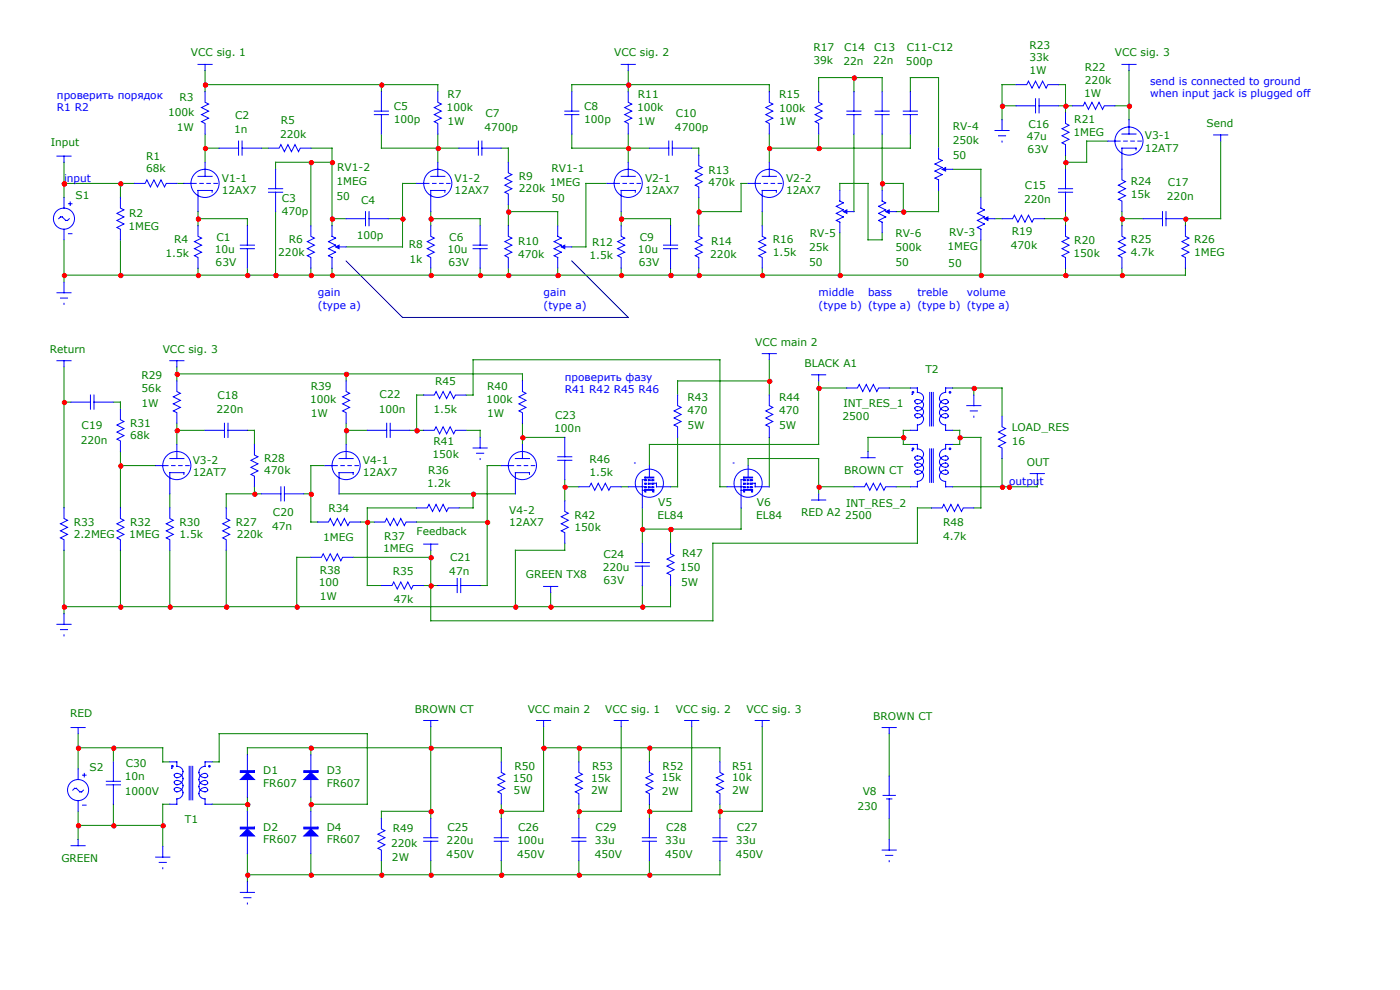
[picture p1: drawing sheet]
<svg xmlns="http://www.w3.org/2000/svg" width="420mm" height="297mm" viewBox="0 0 420 297" stroke-linecap="round" stroke-linejoin="round" font-family="sans-serif">
<path d="M103.9 78.3l16.9 16.9h67.7l-16.9-16.9" fill="none" stroke="#000080" stroke-width=".3"/>
<g fill="none" stroke="#008000" stroke-width=".3">
<path d="M61.5 21.2v6.3M61.5 25.4h69.9v2.1M114.5 25.4v2.1M171.6 27.5v-2.1h59.3v2.1M188.5 21.2v6.3M245.7 27.5v-4.2h19v4.2M256.3 23.3v4.2M273.2 27.5v-4.2h8.5v21.1M300.7 31.7h4.3M305 25.4h-4.3v10.6M317.7 25.4h2.1v8.5M317.7 31.7h4.2"/>
<path d="M334.6 31.7h4.2M338.8 21.2v14.8M19.2 48.7v10.6M19.2 55h21.2M36.1 55v4.3M53.1 55h2.1M61.5 40.2v8.5M61.5 44.4h4.3M78.5 44.4h2.1M93.3 44.4h6.3v21.2M93.3 48.7v19M99.6 48.7h-16.9v2.1"/>
<path d="M114.5 40.2v4.2h23.2M125 55h-4.2v19.1h-16.9M131.4 40.2v8.5M150.4 44.4h2.2v4.3M171.6 40.2v4.2h23.3M182.2 55h-6.4v19.1h-4.2M188.5 40.2v8.5M207.6 44.4h2.1v2.2M209.7 59.3v8.4M224.5 55h-2.1v8.5h-12.7M230.9 40.2v8.5M245.7 40.2v4.2"/>
<path d="M252 57.1v-2.1h8.5v17h4.2v-2.2M256.3 40.2v23.3M264.7 55h6.4v8.5M264.7 40.2v16.9M273.2 40.2v4.2h-42.3M281.7 57.1v6.4h-12.7M285.9 50.8h8.5v8.5M319.8 46.6v4.2M332.5 42.3h-6.4v6.4h-6.3M366.3 42.3v23.3h-10.5v2.1M19.2 72v12.7M36.1 72v10.5"/>
<path d="M59.4 65.6h14.8v2.1M59.4 63.5v4.2M82.7 63.5v19M99.6 65.6h4.3M99.6 65.6v2.1M116.6 65.6h4.2M129.3 65.6h14.8v2.1M129.3 63.5v4.2M152.6 61.4v6.3M152.6 63.5h14.8v4.2M186.4 65.6h14.8v2.1M186.4 63.5v4.2"/>
<path d="M228.8 63.5v4.2M252 69.8v12.7M294.4 72v10.5M298.6 65.6h2.1M313.4 65.6h6.4M319.8 63.5v4.2M336.7 65.6h6.4M336.7 63.5v4.2M59.4 80.4v2.1M74.2 80.4v2.1M93.3 80.4v2.1M99.6 80.4v2.1"/>
<path d="M129.3 80.4v2.1M144.1 80.4v2.1M152.6 80.4v2.1M167.4 80.4v2.1M186.4 80.4v2.1M201.2 80.4v2.1M209.7 80.4v2.1M228.8 80.4v2.1M319.8 80.4v2.1M336.7 80.4v2.1M355.8 80.4v2.1h-336.6M19.2 110.1v42.3"/>
<path d="M53.1 110.1v4.2M53.1 112.2h103.7v2.1M103.9 112.2v2.1M127.2 118.5h-2.2v10.6M139.9 118.5h2.1v-10.6h74.1v38.1h2.1M230.9 107.9v10.6M230.9 114.3h-27.5v4.2M245.7 114.3v19h-50.8v6.4M245.7 116.4h8.5M266.9 116.4h6.3M285.9 116.4h14.8v8.5M292.3 116.4v2.1"/>
<path d="M19.2 120.6h2.1M34 120.6h2.1v2.2M36.1 135.5v16.9M36.1 139.7h10.6M53.1 127v6.3M53.1 129.1h8.4M74.2 129.1h2.2v4.2M97.5 139.7h-4.2v16.9h2.1M103.9 129.1h6.3M103.9 127v6.3M122.9 129.1h4.3M139.9 129.1h4.2v2.1"/>
<path d="M150.4 139.7h-4.2v36h-2.1M156.8 127v6.3M156.8 131.2h12.7M203.4 131.2v14.8h-2.2M224.5 139.7v-2.1h21.2v10.6M230.9 131.2v14.8M271.1 131.2h-10.6v4.3M273.2 129.1h-2.1v4.2h2.1M285.9 129.1h2.1v4.2h-2.1M288 131.2h6.4v21.2h-2.1M300.7 137.6v8.4M51 148.2v4.2"/>
<path d="M76.4 146v2.2M78.5 148.2h-10.6v4.2M91.2 148.2h2.1M101.8 148.2h52.9M108.1 156.6h4.2M125 156.6h21.2M125 152.4h-14.8v23.3h4.3M142 148.2v4.2h-4.3M169.5 146h4.2M169.5 143.9v6.4M186.4 146h2.1M192.8 152.4v10.6"/>
<path d="M201.2 158.7v4.3M222.4 152.4v6.3h-29.6M245.7 146h10.6M269 146h4.2M279.6 152.4h-4.3v10.6h-61.4v23.3h-84.6v-21.2M311.3 143.9v2.1h-25.4M19.2 165.1v19M36.1 165.1v16.9M51 165.1v16.9M67.9 165.1v16.9M93.3 167.2h-4.2v14.8M106 167.2h23.3"/>
<path d="M127.2 175.7h4.2M165.3 177.8v4.2M169.5 163v2.1h-14.8v16.9M192.8 175.7v6.3M201.2 175.7v6.3h-182M129.3 218v27.5M163.1 218v25.4h-12.7M186.4 218v25.4h-12.7M207.6 218v25.4h-12.7M228.8 218v25.4h-12.7M23.4 224.4h25.4v4.2h2.2M23.4 220.1v10.6"/>
<path d="M34 224.4v4.2M63.7 228.6h2.1v-8.5h44.4v21.2h-16.9M74.2 226.5v-2.1h76.2v4.2M74.2 239.2v4.2M93.3 224.4v2.1M93.3 239.2v4.2M163.1 224.4h53v4.2M173.7 224.4v4.2M194.9 224.4v4.2M266.9 220.1v12.7M23.4 247.6h25.4M23.4 243.4v8.5"/>
<path d="M34 241.3v6.3M51 241.3h-2.2v12.7M63.7 241.3h10.5M74.2 256.1v8.5M93.3 256.1v6.4M114.5 258.2v4.3M129.3 243.4h-14.8v2.1M129.3 258.2v4.3M150.4 241.3v4.2M150.4 258.2v4.3M173.7 241.3v4.2M173.7 258.2v4.3"/>
<path d="M194.9 241.3v4.2M194.9 258.2v4.3M216.1 241.3v4.2M216.1 258.2v4.3h-65.7M266.9 245.5v6.4M74.2 262.5h76.2"/>
</g>
<g fill="none" stroke="#00f" stroke-width=".3">
<path d="M59.4 19.3h4.3M61.5 19.3v1.9M186.4 19.3h4.3M188.5 19.3v1.9M336.7 19.3h4.2M338.8 19.3v1.9M61.5 27.5v3.2l1.1 .5-2.1 1.1 2.1 1-2.1 1.1 2.1 1.1-2.1 1 1 .5v3.2M112.3 33.3h4.3M112.3 34.4h4.3M114.5 27.5v5.8M114.5 34.4v5.8M131.4 27.5v3.2l1 .5-2.1 1.1 2.1 1-2.1 1.1 2.1 1.1-2.1 1 1.1 .5v3.2"/>
<path d="M169.5 33.3h4.2M169.5 34.4h4.2M171.6 27.5v5.8M171.6 34.4v5.8M188.5 27.5v3.2l1.1 .5-2.1 1.1 2.1 1-2.1 1.1 2.1 1.1-2.1 1 1 .5v3.2M230.9 27.5v3.2l1 .5-2.1 1.1 2.1 1-2.1 1.1 2.1 1.1-2.1 1 1.1 .5v3.2M245.7 27.5v3.2l1 .5-2.1 1.1 2.1 1-2.1 1.1 2.1 1.1-2.1 1 1.1 .5v3.2M254.2 33.3h4.2M254.2 34.4h4.2M256.3 27.5v5.8M256.3 34.4v5.8M262.6 33.3h4.3"/>
<path d="M262.6 34.4h4.3M264.7 27.5v5.8M264.7 34.4v5.8M271.1 33.3h4.2M271.1 34.4h4.2M273.2 27.5v5.8M273.2 34.4v5.8M298.6 39.2h4.2M300.7 36v3.2M305 25.4h3.1l.6-1.1 1 2.2 1.1-2.2 1 2.2 1.1-2.2 1.1 2.2 .5-1.1h3.2M305 31.7h5.8M310.8 29.6v4.3"/>
<path d="M311.8 31.7h5.9M311.8 29.6v4.3M319.8 33.9v3.1l1 .6-2.1 1 2.1 1.1-2.1 1 2.1 1.1-2.1 1.1 1.1 .5v3.2M321.9 31.7h3.2l.5-1 1.1 2.1 1-2.1 1.1 2.1 1-2.1 1.1 2.1 .5-1.1h3.2M338.8 36v4.2M17.1 46.8h4.2M19.2 46.8v1.9M19.2 59.3v3.1M36.1 59.3v3.1l1.1 .6-2.1 1 2.1 1.1-2.1 1 2.1 1.1-2.1 1.1 1 .5v3.2M40.4 55h3.1l.6-1 1 2.1 1.1-2.1 1.1 2.1 1-2.1 1.1 2.1 .5-1.1h3.2M55.2 55h3.7M59.4 52.9h4.3"/>
<path d="M60 55h1M61.5 48.7v4.2M62.1 55h1M63.7 57.7v-.6h-4.3v6.4M64.2 55h1M65.8 44.4h5.8M71.6 42.3v4.3M72.7 44.4h5.8M72.7 42.3v4.3M80.6 44.4h3.2l.5-1 1.1 2.1 1-2.1 1.1 2.1 1-2.1 1.1 2.1 .5-1.1h3.2M80.6 56.6h4.2M80.6 57.7h4.2"/>
<path d="M82.7 50.8v5.8M82.7 57.7v5.8M125 55h3.7M129.3 52.9h4.2M129.8 55h1.1M131.4 48.7v4.2M131.9 55h1.1M133.5 57.7v-.6h-4.2v6.4M134 55h1.1M137.7 44.4h5.9M143.6 42.3v4.3M144.6 44.4h5.8"/>
<path d="M144.6 42.3v4.3M152.6 48.7v3.2l1 .5-2.1 1 2.1 1.1-2.1 1.1 2.1 1-2.1 1.1 1.1 .5v3.2M182.2 55h3.7M186.4 52.9h4.3M187 55h1M188.5 48.7v4.2M189.1 55h1M190.7 57.7v-.6h-4.3v6.4M191.2 55h1M194.9 44.4h5.8M200.7 42.3v4.3M201.8 44.4h5.8"/>
<path d="M201.8 42.3v4.3M209.7 46.6v3.1l1.1 .6-2.2 1 2.2 1.1-2.2 1 2.2 1.1-2.2 1.1 1.1 .5v3.2M224.5 55h3.7M228.8 52.9h4.2M229.3 55h1M230.9 48.7v4.2M231.4 55h1.1M233 57.7v-.6h-4.2v6.4M233.5 55h1.1M252 57.1v3.2l1.1 .6-2.1 1 2.1 1.1-2.1 1 2.1 1.1-2.1 1 1 .6v3.1M264.7 57.1v3.2l1.1 .6-2.1 1 2.1 1.1-2.1 1 2.1 1.1-2.1 1 1 .6v3.1M281.7 44.4v3.2l1 .6-2.1 1 2.1 1.1-2.1 1 2.1 1.1-2.1 1 1.1 .6v3.1"/>
<path d="M283.8 50.8h2.1M294.4 59.3v3.1l1 .6-2.1 1 2.1 1.1-2.1 1 2.1 1.1-2.1 1.1 1.1 .5v3.2M299.7 40.7h2.1M300.7 42.3h.1M317.7 56.6h4.2M317.7 57.7h4.2M319.8 50.8v5.8M319.8 57.7v5.8M332.5 42.3h3.7M336.7 40.2h4.2M337.2 42.3h1.1M339.4 42.3h1"/>
<path d="M340.9 45v-.6h-4.2v9.6l1.1 .5-2.2 1.1 2.2 1-2.2 1.1 2.2 1-2.2 1.1 1.1 .5v3.2M341.5 42.3h1M364.2 40.5h4.3M366.3 40.5v1.8M17.6 65.6l.5-.5h.6l1 1h.6l.5-.5M19.2 68.8v3.2M20.5 70.1h1.1M20.5 61.1h1.1M21.1 60.6v1.1M59.4 67.7v3.2l1.1 .5-2.1 1.1 2.1 1.1-2.1 1 2.1 1.1-2.1 1 1 .6v3.1M72.1 74.6h4.3M72.1 73.6h4.3"/>
<path d="M74.2 67.7v5.9M74.2 74.6v5.8M93.3 67.7v3.2l1 .5-2.1 1.1 2.1 1.1-2.1 1 2.1 1.1-2.1 1 1.1 .6v3.1M99.6 67.7v3.2l1.1 .5-2.1 1.1 2.1 1.1-2.1 1 2.1 1.1-2.1 1 1 .6v3.1M101.8 74.1h2.1M103.9 65.6h5.8M109.7 63.5v4.2M110.8 65.6h5.8M110.8 63.5v4.2M129.3 67.7v3.2l1 .5-2.1 1.1 2.1 1.1-2.1 1 2.1 1.1-2.1 1 1.1 .6v3.1M142 74.6h4.2M142 73.6h4.2"/>
<path d="M144.1 67.7v5.9M144.1 74.6v5.8M152.6 67.7v3.2l1 .5-2.1 1.1 2.1 1.1-2.1 1 2.1 1.1-2.1 1 1.1 .6v3.1M167.4 67.7v3.2l1 .5-2.1 1.1 2.1 1.1-2.1 1 2.1 1.1-2.1 1 1.1 .6v3.1M169.5 74.1h2.1M186.4 67.7v3.2l1.1 .5-2.1 1.1 2.1 1.1-2.1 1 2.1 1.1-2.1 1 1 .6v3.1M199.1 74.6h4.3M199.1 73.6h4.3M201.2 67.7v5.9M201.2 74.6v5.8M209.7 67.7v3.2l1.1 .5-2.2 1.1 2.2 1.1-2.2 1 2.2 1.1-2.2 1 1.1 .6v3.1M228.8 67.7v3.2l1 .5-2.1 1.1 2.1 1.1-2.1 1 2.1 1.1-2.1 1 1.1 .6v3.1"/>
<path d="M254.2 63.5h2.1M266.9 63.5h2.1M296.5 65.6h2.1M300.7 65.6h3.2l.5-1 1.1 2.1 1-2.1 1.1 2.1 1.1-2.1 1 2.1 .5-1.1h3.2M319.8 67.7v3.2l1 .5-2.1 1.1 2.1 1.1-2.1 1 2.1 1.1-2.1 1 1.1 .6v3.1M336.7 67.7v3.2l1.1 .5-2.2 1.1 2.2 1.1-2.2 1 2.2 1.1-2.2 1 1.1 .6v3.1M343.1 65.6h5.8M348.9 63.5v4.2M349.9 65.6h5.9M349.9 63.5v4.2M355.8 67.7v3.2l1 .5-2.1 1.1 2.1 1.1-2.1 1 2.1 1.1-2.1 1 1.1 .6v3.1M17.1 87.8h4.2"/>
<path d="M18.1 89.4h2.2M19.2 91h.1M19.2 84.7v3.1M17.1 108.2h4.2M19.2 108.2v1.9M27.1 118.5v4.3M28.2 118.5v4.3M51 108.2h4.2M53.1 114.3v3.2l1 .5-2.1 1.1 2.1 1-2.1 1.1 2.1 1-2.1 1.1 1.1 .5v3.2M53.1 108.2v1.9M103.9 114.3v3.2l1 .5-2.1 1.1 2.1 1-2.1 1.1 2.1 1-2.1 1.1 1.1 .5v3.2M127.2 118.5h3.1l.6-1 1 2.1 1.1-2.1 1 2.1 1.1-2.1 1.1 2.1 .5-1.1h3.2"/>
<path d="M156.8 114.3v3.2l1 .5-2.1 1.1 2.1 1-2.1 1.1 2.1 1-2.1 1.1 1.1 .5v3.2M203.4 118.5v3.2l1 .5-2.1 1.1 2.1 1.1-2.1 1 2.1 1.1-2.1 1 1.1 .6v3.1M228.8 106.1h4.2M230.9 118.5v3.2l1 .5-2.1 1.1 2.1 1.1-2.1 1 2.1 1.1-2.1 1 1.1 .6v3.1M230.9 106.1v1.8M243.6 112.5h4.2M245.7 112.5v1.8M254.2 116.4h3.1l.6-1 1 2.1 1.1-2.1 1 2.1 1.1-2.1 1.1 2.1 .5-1.1h3.2M273.2 116.4h2.1v1.4a1.67 1.67 0 0 1 1.8 1.9 1.67 1.67 0 0 1-2.3 1.2 .61 .61 0 0 1-.2-.7 .61 .61 0 0 1 .7-.3 1.67 1.67 0 0 1 1.8 1.9 1.67 1.67 0 0 1-2.3 1.2 .61 .61 0 0 1-.2-.7 .61 .61 0 0 1 .7-.3 1.67 1.67 0 0 1 1.8 1.9 1.67 1.67 0 0 1-2.3 1.3 .61 .61 0 0 1-.2-.8 .61 .61 0 0 1 .7-.3 1.71 1.71 0 0 1 1.9 1.7 1.71 1.71 0 0 1-1.9 1.7M273.7 118.3h.3h-.3M279 117.8v10M279.6 117.8v10"/>
<path d="M280.1 117.8v10M285.9 116.4h-2.1v1.4a1.68 1.68 0 0 0-1.8 2 1.68 1.68 0 0 0 2.5 1l.1-.2a1 1 0 0 0-.7-.8 1 1 0 0 0-1 .3 1.65 1.65 0 0 0-.7 2.3 1.65 1.65 0 0 0 2.3 .6l.1-.2a1 1 0 0 0-.7-.8 1 1 0 0 0-1 .2 1.65 1.65 0 0 0-.7 2.3 1.65 1.65 0 0 0 2.3 .6l.1-.2a1 1 0 0 0-.7-.8 1 1 0 0 0-1 .2 1.82 1.82 0 0 0-1 1.6M292.3 118.5v3.2M21.3 120.6h5.8M28.2 120.6h5.8M36.1 122.8v3.1l1.1 .6-2.1 1 2.1 1.1-2.1 1 2.1 1.1-2.1 1.1 1 .5v3.2M46.7 139.7h3.7M51 137.6h4.2M51.5 139.7h1M53.1 133.3v4.3M53.6 139.7h1.1M55.7 139.7h1.1"/>
<path d="M61.5 129.1h5.9M67.4 127v4.2M68.4 129.1h5.8M68.4 127v4.2M76.4 133.3v3.2l1 .6-2.1 1 2.1 1.1-2.1 1 2.1 1.1-2.1 1 1.1 .6v3.1M97.5 139.7h3.7M101.8 137.6h4.2M102.3 139.7h1M103.9 133.3v4.3M104.4 139.7h1.1M106.5 139.7h1.1M110.2 129.1h5.8"/>
<path d="M116 127v4.2M117.1 129.1h5.8M117.1 127v4.2M127.2 129.1h3.1l.6-1 1 2.1 1.1-2.1 1 2.1 1.1-2.1 1.1 2.1 .5-1.1h3.2M142 134.4h4.2M143 136h2.1M144.1 137.6h.1M144.1 131.2v3.2M150.4 139.7h3.7M154.7 137.6h4.2M155.2 139.7h1.1M156.8 133.3v4.3"/>
<path d="M157.3 139.7h1.1M159.4 139.7h1.1M167.4 138.1h4.2M167.4 137.1h4.2M169.5 131.2v5.9M169.5 138.1v5.8M194.9 139.7v3.5M224.5 139.7v3.5M258.4 137.3h4.2M260.5 135.5v1.8M273.2 133.3h2.1v1.4a1.67 1.67 0 0 1 1.8 1.9 1.67 1.67 0 0 1-2.3 1.3 .61 .61 0 0 1-.2-.8 .61 .61 0 0 1 .7-.3 1.67 1.67 0 0 1 1.8 2 1.67 1.67 0 0 1-2.3 1.2 .61 .61 0 0 1-.2-.8 .61 .61 0 0 1 .7-.3 1.67 1.67 0 0 1 1.8 2 1.67 1.67 0 0 1-2.3 1.2 .61 .61 0 0 1-.2-.8 .61 .61 0 0 1 .7-.3 1.71 1.71 0 0 1 1.9 1.7 1.71 1.71 0 0 1-1.9 1.7v1.6h-2.1M273.7 135.2h.3h-.3"/>
<path d="M275.3 127.5v1.6h-2.1M279 134.7v10M279.6 134.7v10M280.1 134.7v10M281.9 125.9a1.72 1.72 0 0 0 1.9 1.6M281.9 136.5a1.52 1.52 0 0 0 1 1.4 1.52 1.52 0 0 0 1.7-.3M283.8 127.5v1.6h2.1M284.6 137.6a1 1 0 0 0-.7-.8 1 1 0 0 0-1 .2 1.65 1.65 0 0 0-.7 2.4 1.65 1.65 0 0 0 2.3 .5l.1-.2a1 1 0 0 0-.7-.8 1 1 0 0 0-1 .3 1.65 1.65 0 0 0-.7 2.3 1.65 1.65 0 0 0 2.3 .5l.1-.2a1 1 0 0 0-.7-.8 1 1 0 0 0-1 .3 1.68 1.68 0 0 0-.9 2 1.68 1.68 0 0 0 1.8 1.1v1.6h2.1M285.9 133.3h-2.1v1.4a1.82 1.82 0 0 0-1.9 1.8M290.1 121.7h4.3M291.2 123.3h2.1M292.3 124.9h.1"/>
<path d="M300.7 124.9v3.2l1.1 .5-2.1 1 2.1 1.1-2.1 1.1 2.1 1-2.1 1.1 1 .5v3.2M19.2 152.4v3.2l1.1 .5-2.2 1.1 2.2 1-2.2 1.1 2.2 1-2.2 1.1 1.1 .5v3.2M36.1 152.4v3.2l1.1 .5-2.1 1.1 2.1 1-2.1 1.1 2.1 1-2.1 1.1 1 .5v3.2M51 152.4v3.2l1 .5-2.1 1.1 2.1 1-2.1 1.1 2.1 1-2.1 1.1 1.1 .5v3.2M55.2 142.3v-.5h-4.2v6.4M67.9 152.4v3.2l1 .5-2.1 1.1 2.1 1-2.1 1.1 2.1 1-2.1 1.1 1.1 .5v3.2M78.5 148.2h5.8M84.3 146v4.3M85.4 148.2h5.8M85.4 146v4.3M95.4 156.6h3.2l.5-1 1.1 2.1 1-2.1 1.1 2.1 1-2.1 1.1 2.1 .5-1.1h3.2M106 142.3v-.5h-4.2v6.4"/>
<path d="M112.3 156.6h3.2l.5-1 1.1 2.1 1.1-2.1 1 2.1 1.1-2.1 1 2.1 .6-1.1h3.1M125 152.4h3.2l.5-1.1 1.1 2.2 1.1-2.2 1 2.2 1.1-2.2 1 2.2 .6-1.1h3.1M158.9 142.3v-.5h-4.2v6.4M169.5 150.3v3.2l1 .5-2.1 1 2.1 1.1-2.1 1.1 2.1 1-2.1 1.1 1.1 .5v3.2M173.7 146h3.2l.5-1 1.1 2.1 1-2.1 1.1 2.1 1.1-2.1 1 2.1 .5-1.1h3.2M188.5 146h5.1M192.8 147.1h.8M193.6 143.9h-.8v8.5M196.2 145h.8v1h4.2M218.2 146h5M222.4 147.1h.8M223.2 143.9h-.8v8.5"/>
<path d="M225.9 145h.7v1h4.3M243.6 150h4.2M245.7 148.2v1.8M256.3 146h3.1l.6-1 1 2.1 1.1-2.1 1.1 2.1 1-2.1 1.1 2.1 .5-1.1h3.2M279.6 152.4h3.1l.6-1.1 1 2.2 1.1-2.2 1 2.2 1.1-2.2 1.1 2.2 .5-1.1h3.2M309.2 142.1h4.2M311.3 142.1v1.8M93.3 167.2h3.2l.5-1 1.1 2.1 1-2.1 1.1 2.1 1-2.1 1.1 2.1 .5-1.1h3.2M114.5 175.7h3.1l.6-1.1 1 2.1 1.1-2.1 1 2.1 1.1-2.1 1.1 2.1 .5-1h3.2M127.2 163.3h4.2M129.3 163.3v1.8M131.4 175.7h5.8"/>
<path d="M137.2 173.6v4.2M138.3 175.7h5.8M138.3 173.6v4.2M163.1 176h4.3M165.3 176v1.8M190.7 169.9h4.2M190.7 168.8h4.2M192.8 163v5.8M192.8 169.9v5.8M201.2 163v3.2l1.1 .5-2.1 1 2.1 1.1-2.1 1.1 2.1 1-2.1 1.1 1 .5v3.2M17.1 187.3h4.2M18.1 188.9h2.2"/>
<path d="M19.2 190.5h.1M19.2 184.1v3.2M21.3 218.3h4.3M23.4 218.3v1.8M127.2 216.2h4.2M129.3 216.2v1.8M161 216.2h4.3M163.1 216.2v1.8M184.3 216.2h4.2M186.4 216.2v1.8M205.5 216.2h4.2M207.6 216.2v1.8"/>
<path d="M226.6 216.2h4.3M228.8 216.2v1.8M264.7 218.3h4.3M266.9 218.3v1.8M21.9 237.1l.5-.6h.5l1.1 1.1h.5l.5-.5M23.4 230.7v3.2M24.8 232.6h1M25.3 232.1v1M31.9 234.4h4.2M31.9 235.5h4.2M34 228.6v5.8M34 235.5v5.8"/>
<path d="M51 228.6h2.1v1.3a1.67 1.67 0 0 1 1.8 2 1.67 1.67 0 0 1-2.4 1.2 .61 .61 0 0 1-.1-.8 .61 .61 0 0 1 .7-.2 1.67 1.67 0 0 1 1.8 1.9 1.67 1.67 0 0 1-2.4 1.2 .61 .61 0 0 1-.1-.7 .61 .61 0 0 1 .7-.3 1.67 1.67 0 0 1 1.8 1.9 1.67 1.67 0 0 1-2.4 1.2 .61 .61 0 0 1-.1-.7 .61 .61 0 0 1 .7-.3 1.71 1.71 0 0 1 1.8 1.7 1.71 1.71 0 0 1-1.8 1.7v1.6h-2.1M51.5 230.5h.3h-.3M56.8 229.9v10.1M57.3 229.9v10.1M57.8 229.9v10.1M59.7 236a1.52 1.52 0 0 0 .9 1.4 1.52 1.52 0 0 0 1.7-.4M62.3 237.1a1 1 0 0 0-.7-.8 1 1 0 0 0-1 .2 1.68 1.68 0 0 0-.8 2 1.68 1.68 0 0 0 1.7 1.2v1.6h2.2M63.7 228.6h-2.2v1.3a1.68 1.68 0 0 0-1.8 2.1 1.68 1.68 0 0 0 2.6 1v-.2a1 1 0 0 0-.7-.8 1 1 0 0 0-1 .3 1.65 1.65 0 0 0-.7 2.3 1.65 1.65 0 0 0 2.4 .5v-.2a1 1 0 0 0-.7-.8 1 1 0 0 0-1 .3 1.82 1.82 0 0 0-.9 1.6M74.2 226.5v5.3M74.2 233.9v5.3M93.3 226.5v5.3M93.3 233.9v5.3"/>
<path d="M150.4 228.6v3.2l1.1 .5-2.1 1.1 2.1 1-2.1 1.1 2.1 1-2.1 1.1 1 .5v3.2M173.7 228.6v3.2l1.1 .5-2.1 1.1 2.1 1-2.1 1.1 2.1 1-2.1 1.1 1 .5v3.2M194.9 228.6v3.2l1 .5-2.1 1.1 2.1 1-2.1 1.1 2.1 1-2.1 1.1 1.1 .5v3.2M216.1 228.6v3.2l1 .5-2.1 1.1 2.1 1-2.1 1.1 2.1 1-2.1 1.1 1.1 .5v3.2M265 238.7h3.7M266.1 239.7h1.6M266.9 232.8v5.9M266.9 239.7v5.8M21.3 253.7h4.3M23.4 240.2v3.2M23.4 251.9v1.8M24.8 241.6h1"/>
<path d="M46.7 257.2h4.3M47.8 258.8h2.1M48.8 254v3.2M74.2 243.4v5.3M74.2 250.8v5.3M93.3 243.4v5.3M93.3 250.8v5.3M114.5 245.5v3.2l1 .5-2.1 1.1 2.1 1.1-2.1 1 2.1 1.1-2.1 1 1.1 .6v3.1M127.2 251.4h4.2M127.2 252.4h4.2M129.3 245.5v5.9M129.3 252.4v5.8"/>
<path d="M148.3 251.4h4.3M148.3 252.4h4.3M150.4 245.5v5.9M150.4 252.4v5.8M171.6 251.4h4.2M171.6 252.4h4.2M173.7 245.5v5.9M173.7 252.4v5.8M192.8 251.4h4.2M192.8 252.4h4.2M194.9 245.5v5.9M194.9 252.4v5.8"/>
<path d="M213.9 251.4h4.3M213.9 252.4h4.3M216.1 245.5v5.9M216.1 252.4v5.8M264.7 255.1h4.3M265.8 256.6h2.1M266.9 258.2h.1M266.9 251.9v3.2M48.8 260.3h.1M72.1 267.8h4.3M73.2 269.3h2.1M74.2 270.9h.1"/>
<path d="M74.2 264.6v3.2"/>
<circle cx="61.5" cy="55" r="4.2"/>
<circle cx="131.4" cy="55" r="4.2"/>
<circle cx="188.5" cy="55" r="4.2"/>
<circle cx="230.9" cy="55" r="4.2"/>
<circle cx="338.8" cy="42.3" r="4.2"/>
<circle cx="19.2" cy="65.6" r="3.2"/>
<circle cx="53.1" cy="139.7" r="4.2"/>
<circle cx="103.9" cy="139.7" r="4.2"/>
<circle cx="156.8" cy="139.7" r="4.2"/>
<circle cx="194.9" cy="145" r="4.2"/>
<circle cx="224.5" cy="145" r="4.2"/>
<circle cx="23.4" cy="237.1" r="3.2"/>
</g>
<g fill="#00f" stroke="#00f" stroke-width=".3">
<path d="M190.4 138.9h.3z"/>
<path d="M220 138.9h.3z"/>
<path d="M193.6 143.9h.5v.3h-.5z" fill-rule="evenodd"/>
<path d="M194.6 143.9h.6v.3h-.6z" fill-rule="evenodd"/>
<path d="M195.7 143.9h.5v.3h-.5z" fill-rule="evenodd"/>
<path d="M193.6 145h.5v.3h-.5z" fill-rule="evenodd"/>
<path d="M194.6 145h.6v.3h-.6z" fill-rule="evenodd"/>
<path d="M195.7 145h.5v.3h-.5z" fill-rule="evenodd"/>
<path d="M193.6 146h.5v.3h-.5z" fill-rule="evenodd"/>
<path d="M194.6 146h.6v.3h-.6z" fill-rule="evenodd"/>
<path d="M195.7 146h.5v.3h-.5z" fill-rule="evenodd"/>
<path d="M193.6 143.2h2.6v.2h-2.6z" fill-rule="evenodd"/>
<path d="M193.6 146.9h2.6v.2h-2.6z" fill-rule="evenodd"/>
<path d="M195.9 147.1h.3v.5h-.3z" fill-rule="evenodd"/>
<path d="M193.6 147.1h.2v.5h-.2z" fill-rule="evenodd"/>
<path d="M100.7 74.1l1.1-.5v1z" fill-rule="evenodd"/>
<path d="M168.4 74.1l1.1-.5v1z" fill-rule="evenodd"/>
<path d="M282.7 50.8l1.1-.5v1z" fill-rule="evenodd"/>
<path d="M295.4 65.6l1.1-.5v1z" fill-rule="evenodd"/>
<path d="M265.8 63.5l1.1-.5v1z" fill-rule="evenodd"/>
<path d="M253.1 63.5l1.1-.5v1z" fill-rule="evenodd"/>
<path d="M223.2 143.9h.5v.3h-.5z" fill-rule="evenodd"/>
<path d="M224.3 143.9h.5v.3h-.5z" fill-rule="evenodd"/>
<path d="M225.3 143.9h.6v.3h-.6z" fill-rule="evenodd"/>
<path d="M223.2 145h.5v.3h-.5z" fill-rule="evenodd"/>
<path d="M224.3 145h.5v.3h-.5z" fill-rule="evenodd"/>
<path d="M225.3 145h.6v.3h-.6z" fill-rule="evenodd"/>
<path d="M223.2 146h.5v.3h-.5z" fill-rule="evenodd"/>
<path d="M224.3 146h.5v.3h-.5z" fill-rule="evenodd"/>
<path d="M225.3 146h.6v.3h-.6z" fill-rule="evenodd"/>
<path d="M223.2 143.2h2.7v.2h-2.7z" fill-rule="evenodd"/>
<path d="M223.2 146.9h2.7v.2h-2.7z" fill-rule="evenodd"/>
<path d="M225.6 147.1h.3v.5h-.3z" fill-rule="evenodd"/>
<path d="M223.2 147.1h.3v.5h-.3z" fill-rule="evenodd"/>
<path d="M72.1 231.2v.6h4.3v-.6z" fill-rule="evenodd"/>
<path d="M74.2 231.8l2.2 2.1h-4.3z" fill-rule="evenodd"/>
<path d="M91.2 231.2v.6h4.2v-.6z" fill-rule="evenodd"/>
<path d="M93.3 231.8l2.1 2.1h-4.2z" fill-rule="evenodd"/>
<path d="M72.1 248.2v.5h4.3v-.5z" fill-rule="evenodd"/>
<path d="M74.2 248.7l2.2 2.1h-4.3z" fill-rule="evenodd"/>
<path d="M91.2 248.2v.5h4.2v-.5z" fill-rule="evenodd"/>
<path d="M93.3 248.7l2.1 2.1h-4.2z" fill-rule="evenodd"/>
<circle cx="274" cy="117.7" r=".25"/>
<circle cx="285.1" cy="117.7" r=".25"/>
<circle cx="274" cy="134.7" r=".25"/>
<circle cx="285.1" cy="134.7" r=".25"/>
<circle cx="51.7" cy="229.9" r=".25"/>
<circle cx="62.9" cy="229.9" r=".25"/>
</g>
<g fill="#f00" stroke="#f00" stroke-width=".3">
<circle cx="256.4" cy="23.4" r=".66"/>
<circle cx="61.7" cy="25.5" r=".66"/>
<circle cx="114.6" cy="25.5" r=".66"/>
<circle cx="188.7" cy="25.5" r=".66"/>
<circle cx="300.8" cy="31.9" r=".66"/>
<circle cx="319.9" cy="31.9" r=".66"/>
<circle cx="338.9" cy="31.9" r=".66"/>
<circle cx="61.7" cy="44.6" r=".66"/>
<circle cx="131.5" cy="44.6" r=".66"/>
<circle cx="188.7" cy="44.6" r=".66"/>
<circle cx="231" cy="44.6" r=".66"/>
<circle cx="245.8" cy="44.6" r=".66"/>
<circle cx="93.4" cy="48.8" r=".66"/>
<circle cx="99.8" cy="48.8" r=".66"/>
<circle cx="319.9" cy="48.8" r=".66"/>
<circle cx="19.3" cy="55.2" r=".66"/>
<circle cx="36.3" cy="55.2" r=".66"/>
<circle cx="264.9" cy="55.2" r=".66"/>
<circle cx="152.7" cy="63.6" r=".66"/>
<circle cx="209.8" cy="63.6" r=".66"/>
<circle cx="271.2" cy="63.6" r=".66"/>
<circle cx="59.5" cy="65.7" r=".66"/>
<circle cx="99.8" cy="65.7" r=".66"/>
<circle cx="120.9" cy="65.7" r=".66"/>
<circle cx="129.4" cy="65.7" r=".66"/>
<circle cx="186.5" cy="65.7" r=".66"/>
<circle cx="319.9" cy="65.7" r=".66"/>
<circle cx="336.8" cy="65.7" r=".66"/>
<circle cx="355.9" cy="65.7" r=".66"/>
<circle cx="19.3" cy="82.7" r=".66"/>
<circle cx="36.3" cy="82.7" r=".66"/>
<circle cx="59.5" cy="82.7" r=".66"/>
<circle cx="74.4" cy="82.7" r=".66"/>
<circle cx="82.8" cy="82.7" r=".66"/>
<circle cx="93.4" cy="82.7" r=".66"/>
<circle cx="99.8" cy="82.7" r=".66"/>
<circle cx="129.4" cy="82.7" r=".66"/>
<circle cx="144.2" cy="82.7" r=".66"/>
<circle cx="152.7" cy="82.7" r=".66"/>
<circle cx="167.5" cy="82.7" r=".66"/>
<circle cx="186.5" cy="82.7" r=".66"/>
<circle cx="201.4" cy="82.7" r=".66"/>
<circle cx="209.8" cy="82.7" r=".66"/>
<circle cx="228.9" cy="82.7" r=".66"/>
<circle cx="252.2" cy="82.7" r=".66"/>
<circle cx="294.5" cy="82.7" r=".66"/>
<circle cx="319.9" cy="82.7" r=".66"/>
<circle cx="336.8" cy="82.7" r=".66"/>
<circle cx="53.2" cy="112.3" r=".66"/>
<circle cx="104" cy="112.3" r=".66"/>
<circle cx="231" cy="114.4" r=".66"/>
<circle cx="245.8" cy="116.5" r=".66"/>
<circle cx="292.4" cy="116.5" r=".66"/>
<circle cx="19.3" cy="120.8" r=".66"/>
<circle cx="53.2" cy="129.2" r=".66"/>
<circle cx="104" cy="129.2" r=".66"/>
<circle cx="125.2" cy="129.2" r=".66"/>
<circle cx="156.9" cy="131.4" r=".66"/>
<circle cx="271.2" cy="131.4" r=".66"/>
<circle cx="288.1" cy="131.4" r=".66"/>
<circle cx="36.3" cy="139.8" r=".66"/>
<circle cx="169.6" cy="146.2" r=".66"/>
<circle cx="245.8" cy="146.2" r=".66"/>
<circle cx="300.8" cy="146.2" r=".66"/>
<circle cx="76.5" cy="148.3" r=".66"/>
<circle cx="93.4" cy="148.3" r=".66"/>
<circle cx="142.1" cy="148.3" r=".66"/>
<circle cx="110.3" cy="156.8" r=".66"/>
<circle cx="146.3" cy="156.8" r=".66"/>
<circle cx="192.9" cy="158.9" r=".66"/>
<circle cx="201.4" cy="158.9" r=".66"/>
<circle cx="129.4" cy="167.3" r=".66"/>
<circle cx="129.4" cy="175.8" r=".66"/>
<circle cx="19.3" cy="182.2" r=".66"/>
<circle cx="36.3" cy="182.2" r=".66"/>
<circle cx="51.1" cy="182.2" r=".66"/>
<circle cx="68" cy="182.2" r=".66"/>
<circle cx="89.2" cy="182.2" r=".66"/>
<circle cx="154.8" cy="182.2" r=".66"/>
<circle cx="165.4" cy="182.2" r=".66"/>
<circle cx="192.9" cy="182.2" r=".66"/>
<circle cx="23.6" cy="224.5" r=".66"/>
<circle cx="34.1" cy="224.5" r=".66"/>
<circle cx="93.4" cy="224.5" r=".66"/>
<circle cx="129.4" cy="224.5" r=".66"/>
<circle cx="163.3" cy="224.5" r=".66"/>
<circle cx="173.8" cy="224.5" r=".66"/>
<circle cx="195" cy="224.5" r=".66"/>
<circle cx="74.4" cy="241.4" r=".66"/>
<circle cx="93.4" cy="241.4" r=".66"/>
<circle cx="129.4" cy="243.5" r=".66"/>
<circle cx="150.6" cy="243.5" r=".66"/>
<circle cx="173.8" cy="243.5" r=".66"/>
<circle cx="195" cy="243.5" r=".66"/>
<circle cx="216.2" cy="243.5" r=".66"/>
<circle cx="23.6" cy="247.8" r=".66"/>
<circle cx="34.1" cy="247.8" r=".66"/>
<circle cx="49" cy="247.8" r=".66"/>
<circle cx="74.4" cy="262.6" r=".66"/>
<circle cx="93.4" cy="262.6" r=".66"/>
<circle cx="114.6" cy="262.6" r=".66"/>
<circle cx="129.4" cy="262.6" r=".66"/>
<circle cx="150.6" cy="262.6" r=".66"/>
<circle cx="173.8" cy="262.6" r=".66"/>
<circle cx="195" cy="262.6" r=".66"/>
<circle cx="303" cy="146.2" r=".66"/>
</g>
<g font-size="3.2" fill="#008000">
<text x="57.3" y="16.9">VCC sig. 1</text>
<text x="184.3" y="16.9">VCC sig. 2</text>
<text x="244.1" y="15.3">R17</text>
<text x="253.4" y="15.3">C14</text>
<text x="262.4" y="15.3">C13</text>
<text x="272.1" y="15.3">C11-C12</text>
<text x="308.9" y="14.6">R23</text>
<text x="334.6" y="16.9">VCC sig. 3</text>
<text x="244.1" y="19.3">39k</text>
<text x="253.1" y="19.6">22n</text>
<text x="262.1" y="19.3">22n</text>
<text x="271.9" y="19.6">500p</text>
<text x="308.9" y="18.3">33k</text>
<text x="308.9" y="22.2">1W</text>
<text x="325.6" y="21.4">R22</text>
<text x="134.3" y="29.4">R7</text>
<text x="191.5" y="29.4">R11</text>
<text x="233.8" y="29.4">R15</text>
<text x="325.3" y="29.1">1W</text>
<text x="325.6" y="25.1">220k</text>
<text x="50.4" y="34.9">100k</text>
<text x="53.9" y="30.4">R3</text>
<text x="70.5" y="35.7">C2</text>
<text x="118.2" y="33.1">C5</text>
<text x="134" y="33.3">100k</text>
<text x="145.7" y="35.2">C7</text>
<text x="175.3" y="33.1">C8</text>
<text x="191.2" y="33.3">100k</text>
<text x="202.8" y="35.2">C10</text>
<text x="233.8" y="33.6">100k</text>
<text x="53.1" y="39.4">1W</text>
<text x="70.3" y="40">1n</text>
<text x="84" y="41.3">220k</text>
<text x="84.3" y="37.3">R5</text>
<text x="118.2" y="37">100p</text>
<text x="134.3" y="37.6">1W</text>
<text x="145.4" y="39.4">4700p</text>
<text x="175.3" y="37">100p</text>
<text x="191.5" y="37.6">1W</text>
<text x="202.6" y="39.4">4700p</text>
<text x="233.8" y="37.6">1W</text>
<text x="285.9" y="38.9">RV-4</text>
<text x="308.7" y="38.4">C16</text>
<text x="322.2" y="40.7">1MEG</text>
<text x="322.4" y="37">R21</text>
<text x="343.6" y="41.8">V3-1</text>
<text x="362.1" y="38.1">Send</text>
<text x="15.2" y="43.9">Input</text>
<text x="43.8" y="47.9">R1</text>
<text x="285.9" y="43.1">250k</text>
<text x="285.9" y="47.6">50</text>
<text x="308.1" y="42.1">47u</text>
<text x="308.4" y="46">63V</text>
<text x="343.6" y="45.5">12AT7</text>
<text x="43.8" y="51.6">68k</text>
<text x="101.2" y="51.3">RV1-2</text>
<text x="155.7" y="54">R9</text>
<text x="165.5" y="51.6">RV1-1</text>
<text x="212.6" y="52.1">R13</text>
<text x="22.7" y="59.8">S1</text>
<text x="66.6" y="54.5">V1-1</text>
<text x="66.6" y="58.2">12AX7</text>
<text x="101" y="55.6">1MEG</text>
<text x="136.4" y="54.5">V1-2</text>
<text x="136.4" y="58.2">12AX7</text>
<text x="155.7" y="57.7">220k</text>
<text x="165" y="55.8">1MEG</text>
<text x="193.6" y="54.5">V2-1</text>
<text x="193.6" y="58.2">12AX7</text>
<text x="212.6" y="55.8">470k</text>
<text x="235.9" y="54.5">V2-2</text>
<text x="235.9" y="58.2">12AX7</text>
<text x="307.6" y="56.6">C15</text>
<text x="339.4" y="55.6">R24</text>
<text x="339.4" y="59.3">15k</text>
<text x="350.5" y="55.8">C17</text>
<text x="38.8" y="65.1">R2</text>
<text x="84.6" y="60.6">C3</text>
<text x="84.6" y="64.6">470p</text>
<text x="101" y="60.1">50</text>
<text x="108.4" y="61.1">C4</text>
<text x="165.5" y="60.6">50</text>
<text x="307.3" y="60.9">220n</text>
<text x="350.2" y="60.1">220n</text>
<text x="38.5" y="69.1">1MEG</text>
<text x="107" y="71.7">100p</text>
<text x="243" y="71.2">RV-5</text>
<text x="268.7" y="71.2">RV-6</text>
<text x="284.8" y="70.9">RV-3</text>
<text x="303.6" y="70.7">R19</text>
<text x="49.6" y="77.3">1.5k</text>
<text x="52.3" y="73">R4</text>
<text x="64.5" y="75.9">10u</text>
<text x="65" y="72.2">C1</text>
<text x="83.5" y="76.7">220k</text>
<text x="86.7" y="73">R6</text>
<text x="122.7" y="74.4">R8</text>
<text x="134.3" y="75.9">10u</text>
<text x="134.8" y="72.2">C6</text>
<text x="155.5" y="73.6">R10</text>
<text x="155.5" y="77.5">470k</text>
<text x="176.9" y="77.8">1.5k</text>
<text x="177.7" y="73.8">R12</text>
<text x="191.5" y="75.9">10u</text>
<text x="192" y="72.2">C9</text>
<text x="213.2" y="77.5">220k</text>
<text x="213.4" y="73.6">R14</text>
<text x="231.9" y="73">R16</text>
<text x="231.9" y="76.7">1.5k</text>
<text x="242.8" y="75.4">25k</text>
<text x="268.7" y="75.4">500k</text>
<text x="284.3" y="75.1">1MEG</text>
<text x="303.4" y="74.6">470k</text>
<text x="322.2" y="77">150k</text>
<text x="322.4" y="73.3">R20</text>
<text x="339.4" y="73">R25</text>
<text x="339.4" y="76.7">4.7k</text>
<text x="358.4" y="73">R26</text>
<text x="358.4" y="76.7">1MEG</text>
<text x="64.7" y="79.9">63V</text>
<text x="122.9" y="78.8">1k</text>
<text x="134.6" y="79.9">63V</text>
<text x="191.7" y="79.9">63V</text>
<text x="242.8" y="79.9">50</text>
<text x="268.7" y="79.9">50</text>
<text x="284.6" y="80.2">50</text>
<text x="15" y="105.8">Return</text>
<text x="48.8" y="105.8">VCC sig. 3</text>
<text x="226.6" y="103.7">VCC main 2</text>
<text x="42.5" y="113.8">R29</text>
<text x="241.5" y="110.1">BLACK A1</text>
<text x="277.7" y="111.9">T2</text>
<text x="42.5" y="117.8">56k</text>
<text x="65.2" y="119.6">C18</text>
<text x="93.3" y="116.9">R39</text>
<text x="113.9" y="119.3">C22</text>
<text x="130.6" y="115.6">R45</text>
<text x="146.2" y="116.9">R40</text>
<text x="42.5" y="122">1W</text>
<text x="65" y="123.8">220n</text>
<text x="93" y="120.9">100k</text>
<text x="93.3" y="125.2">1W</text>
<text x="113.7" y="123.8">100n</text>
<text x="130.1" y="123.8">1.5k</text>
<text x="146" y="120.9">100k</text>
<text x="146.2" y="125.2">1W</text>
<text x="166.6" y="125.7">C23</text>
<text x="206.3" y="120.4">R43</text>
<text x="206.3" y="124.4">470</text>
<text x="233.8" y="120.4">R44</text>
<text x="233.8" y="124.4">470</text>
<text x="252.8" y="125.9">2500</text>
<text x="253.1" y="122.2">INT_RES_1</text>
<text x="24.5" y="128.9">C19</text>
<text x="39.1" y="128.1">R31</text>
<text x="39.1" y="131.8">68k</text>
<text x="166.3" y="129.6">100n</text>
<text x="206.3" y="128.6">5W</text>
<text x="233.8" y="128.6">5W</text>
<text x="303.6" y="129.4">LOAD_RES</text>
<text x="24.2" y="133.1">220n</text>
<text x="129.8" y="137.3">150k</text>
<text x="130.1" y="133.6">R41</text>
<text x="303.6" y="133.6">16</text>
<text x="57.8" y="139.2">V3-2</text>
<text x="57.8" y="142.9">12AT7</text>
<text x="79.3" y="138.6">R28</text>
<text x="79.3" y="142.3">470k</text>
<text x="108.9" y="139.2">V4-1</text>
<text x="108.9" y="142.9">12AX7</text>
<text x="128.5" y="142.1">R36</text>
<text x="176.9" y="138.9">R46</text>
<text x="176.9" y="142.9">1.5k</text>
<text x="253.4" y="142.3">BROWN CT</text>
<text x="308.1" y="139.7">OUT</text>
<text x="128.2" y="146.1">1.2k</text>
<text x="81.9" y="154.8">C20</text>
<text x="98.6" y="153.7">R34</text>
<text x="152.8" y="154.3">V4-2</text>
<text x="172.4" y="155.6">R42</text>
<text x="197.3" y="155.6">EL84</text>
<text x="197.5" y="151.9">V5</text>
<text x="226.9" y="155.6">EL84</text>
<text x="227.2" y="151.9">V6</text>
<text x="240.4" y="154.8">RED A2</text>
<text x="253.6" y="155.9">2500</text>
<text x="253.9" y="152.1">INT_RES_2</text>
<text x="22.1" y="157.7">R33</text>
<text x="22.1" y="161.4">2.2MEG</text>
<text x="38.8" y="161.4">1MEG</text>
<text x="39.1" y="157.7">R32</text>
<text x="53.9" y="157.7">R30</text>
<text x="53.9" y="161.4">1.5k</text>
<text x="70.8" y="157.7">R27</text>
<text x="71.1" y="161.4">220k</text>
<text x="81.6" y="159">47n</text>
<text x="115.3" y="161.9">R37</text>
<text x="125" y="160.6">Feedback</text>
<text x="152.8" y="158">12AX7</text>
<text x="172.4" y="159.3">150k</text>
<text x="283" y="158">R48</text>
<text x="283" y="161.9">4.7k</text>
<text x="97" y="162.5">1MEG</text>
<text x="115" y="165.6">1MEG</text>
<text x="181.1" y="167.5">C24</text>
<text x="204.7" y="167.2">R47</text>
<text x="95.9" y="172.3">R38</text>
<text x="117.9" y="172.5">R35</text>
<text x="134.8" y="172.5">47n</text>
<text x="135.1" y="168.3">C21</text>
<text x="157.8" y="173.3">GREEN TX8</text>
<text x="180.9" y="171.2">220u</text>
<text x="204.2" y="171.4">150</text>
<text x="95.7" y="176">100</text>
<text x="95.9" y="179.9">1W</text>
<text x="181.1" y="175.2">63V</text>
<text x="204.4" y="175.7">5W</text>
<text x="118.2" y="181">47k</text>
<text x="21.1" y="215.1">RED</text>
<text x="124.5" y="213.8">BROWN CT</text>
<text x="158.4" y="213.8">VCC main 2</text>
<text x="181.7" y="213.8">VCC sig. 1</text>
<text x="202.8" y="213.8">VCC sig. 2</text>
<text x="224" y="213.8">VCC sig. 3</text>
<text x="262.1" y="215.9">BROWN CT</text>
<text x="26.9" y="231.2">S2</text>
<text x="37.7" y="230.2">C30</text>
<text x="79" y="232.3">D1</text>
<text x="98.1" y="232.3">D3</text>
<text x="154.4" y="231">R50</text>
<text x="177.7" y="231">R53</text>
<text x="198.9" y="231">R52</text>
<text x="219.8" y="231">R51</text>
<text x="37.5" y="234.2">10n</text>
<text x="37.5" y="238.4">1000V</text>
<text x="79" y="236">FR607</text>
<text x="98.1" y="236">FR607</text>
<text x="153.9" y="234.7">150</text>
<text x="154.1" y="238.1">5W</text>
<text x="177.4" y="234.7">15k</text>
<text x="177.4" y="238.1">2W</text>
<text x="198.6" y="234.4">15k</text>
<text x="198.6" y="238.4">2W</text>
<text x="219.8" y="234.4">10k</text>
<text x="219.8" y="238.1">2W</text>
<text x="258.9" y="238.7">V8</text>
<text x="257.3" y="242.9">230</text>
<text x="55.5" y="246.9">T1</text>
<text x="79" y="249.2">D2</text>
<text x="98.1" y="249.2">D4</text>
<text x="117.9" y="249.8">R49</text>
<text x="134.3" y="249.2">C25</text>
<text x="155.5" y="249.2">C26</text>
<text x="178.8" y="249.2">C29</text>
<text x="199.9" y="249.2">C28</text>
<text x="221.1" y="249.2">C27</text>
<text x="79" y="252.9">FR607</text>
<text x="98.1" y="252.9">FR607</text>
<text x="117.4" y="254">220k</text>
<text x="134" y="253.2">220u</text>
<text x="134" y="257.4">450V</text>
<text x="155.2" y="253.2">100u</text>
<text x="155.2" y="257.4">450V</text>
<text x="178.5" y="253.2">33u</text>
<text x="178.5" y="257.4">450V</text>
<text x="199.7" y="253.2">33u</text>
<text x="199.7" y="257.4">450V</text>
<text x="220.8" y="253.2">33u</text>
<text x="220.8" y="257.4">450V</text>
<text x="18.4" y="258.8">GREEN</text>
<text x="117.6" y="258.2">2W</text>
</g>
<g font-size="3.2" fill="#00f">
<text x="17.1" y="29.6">проверить порядок</text>
<text x="345.2" y="25.4">send is connected to ground</text>
<text x="345.2" y="29.1">when input jack is plugged off</text>
<text x="17.1" y="33.3">R1 R2</text>
<text x="19.2" y="54.5">input</text>
<text x="95.4" y="88.9">gain</text>
<text x="163.1" y="88.9">gain</text>
<text x="245.7" y="88.9">middle</text>
<text x="260.5" y="88.9">bass</text>
<text x="275.3" y="88.9">treble</text>
<text x="290.1" y="88.9">volume</text>
<text x="95.4" y="92.6">(type a)</text>
<text x="163.1" y="92.6">(type a)</text>
<text x="245.7" y="92.6">(type b) (type a) (type b) (type a)</text>
<text x="169.5" y="114.3">проверить фазу</text>
<text x="169.5" y="118">R41 R42 R45 R46</text>
<text x="302.8" y="145.5">output</text>
</g>
</svg>
